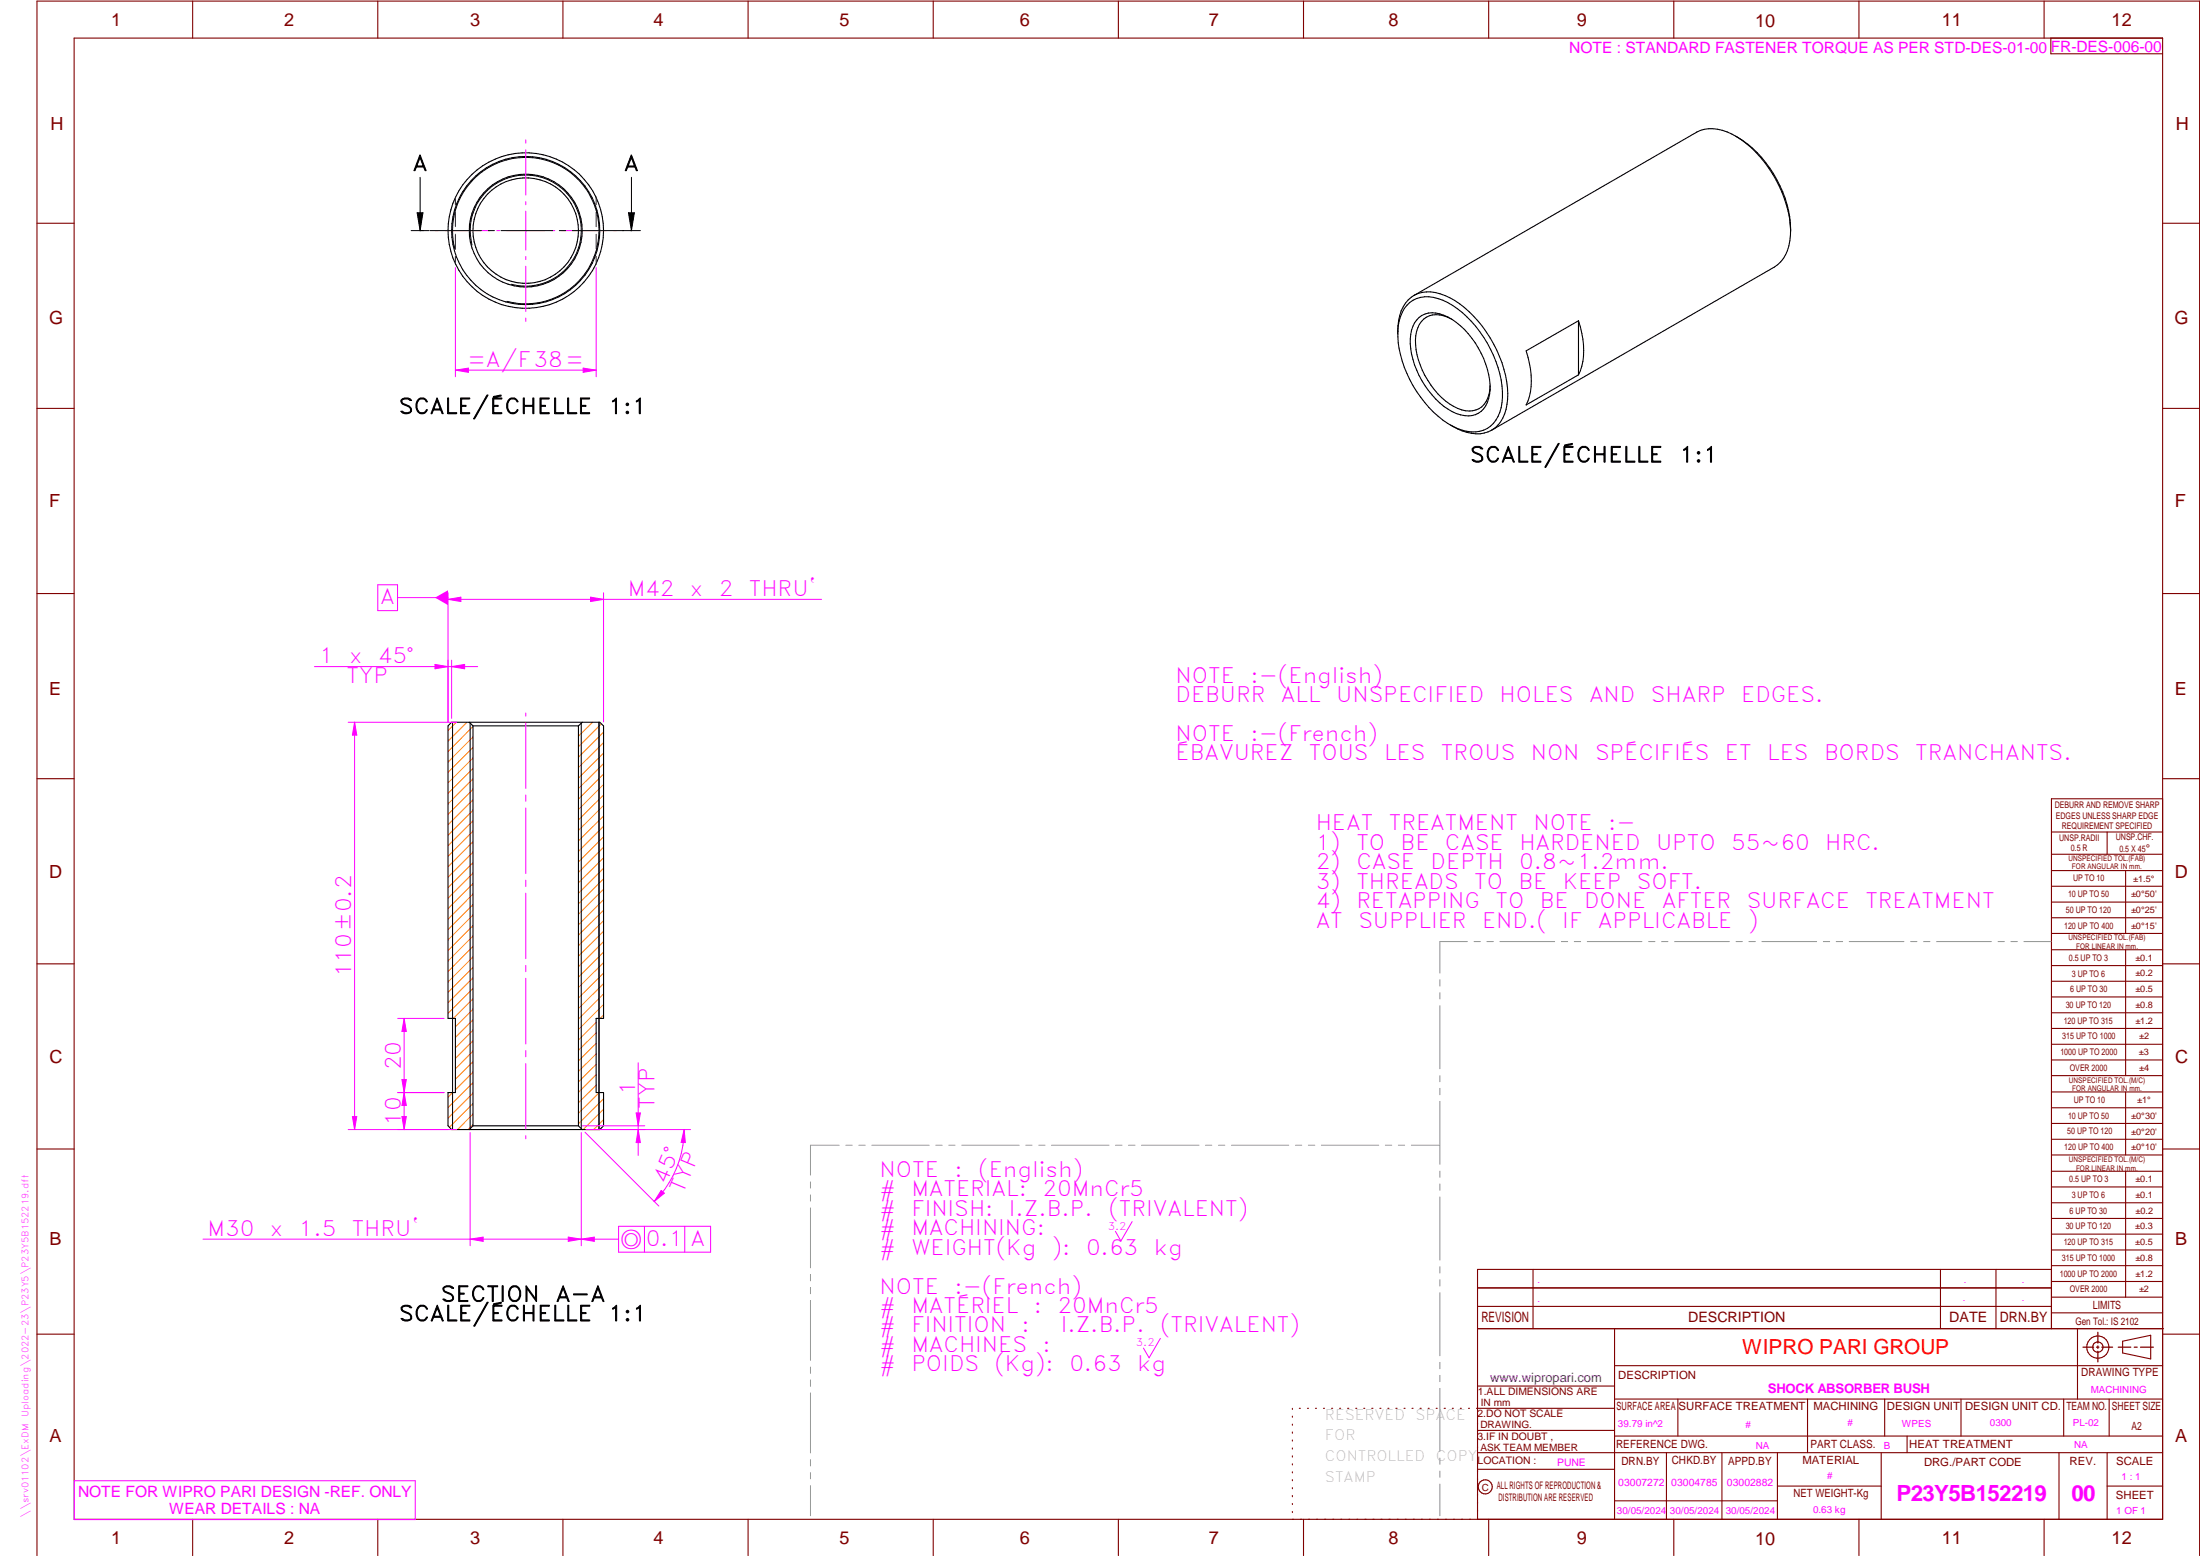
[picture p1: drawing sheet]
<svg xmlns="http://www.w3.org/2000/svg" width="594mm" height="420mm" viewBox="0 0 594 420" stroke-linecap="round" stroke-linejoin="round" font-family="sans-serif">
<g fill="none" stroke="#800000" stroke-width=".3">
<path d="M20 10.3h564v400h-564zM52 .3v10M102 .3v10M152 .3v10M202 .3v10M252 .3v10M302 .3v10M352 .3v10M402 .3v10M452 .3v10M502 .3v10M552 .3v10"/>
<path d="M553.8 10.3v4.2h30.2M10 60.3h10M584 60.3h10M10 110.3h10M584 110.3h10M10 160.3h10M584 160.3h10M10 210.3h10M584 215.7h-30v143.1M584 210.3h10M554 224.7h30M554 230.7h30"/>
<path d="M554 235.1h30M554 239.3h30M569 224.7v6M574 235.1v17M554 243.6h30M554 247.8h30M554 252.1h30M554 256.5h30M574 256.5v33.9M10 260.3h10M554 260.7h30M554 265h30"/>
<path d="M554 269.2h30M554 273.5h30M554 277.7h30M584 260.3h10M554 282h30M554 286.2h30M554 290.4h30M554 294.9h30M554 299.1h30M574 294.9v17M10 310.3h10M554 303.4h30"/>
<path d="M554 307.6h30M554 311.9h30M554 316.3h30M574 316.3v34M584 310.3h10M554 320.5h30M554 324.8h30M554 329h30M554 333.2h30M554 337.5h30M399 358.8h185.2M399 352.8h155"/>
<path d="M399 347.8h155M414 342.8v16M436 358.8v51.5M524 342.8v16M539 342.8v16M554 341.8h30M554 346h30M554 350.3h30M554 354.5h30M554 342.8h-155v67.5M561 358.8v19M10 360.3h10"/>
<path d="M399 374.3h37M436 377.8h148M453.1 377.8v10M488.1 377.8v14.5M508.9 377.8v10M529.5 377.8v10M557.3 377.8v10M569.5 377.8v10M573.2 362.2l7.6-1.6v6.3l-7.6-1.6zM584 368.8h-148M584 360.3h10M349 380.3v.3"/>
<path d="M349 382.4v.3M349 384.6v.3M349 386.7v.3M349 388.8v.3M349 391v.3M349 393.1v.3M349 395.3v.3M349 397.4v.3M349 399.5v.3M350.9 380.3h.2M353.1 380.3h.2M355.2 380.3h.3"/>
<path d="M357.4 380.3h.3M359.6 380.3h.3M361.7 380.3h.3M363.9 380.3h.3M366.1 380.3h.3M368.3 380.3h.2M370.4 380.3h.3M372.6 380.3h.3M374.8 380.3h.3M376.9 380.3h.4M379.1 380.3h.3M381.3 380.3h.3"/>
<path d="M383.4 380.3h.4M385.6 380.3h.3M387.8 380.3h.3M390 380.3h.3M392.2 380.3h.3M394.3 380.3h.3M396.5 380.3h.3M398.7 380.3h37.3M399 396.7h37M399 392.3h185M399 386.2h37M436 387.8h148"/>
<path d="M450 392.3v18M465 392.3v18M480 392.3v18M508 392.3v18M515 387.8v4.5M556 392.3v18M569 392.3v18M52 410.3v9.7M102 410.3v9.7M152 410.3v9.7M202 410.3v9.7M252 410.3v9.7"/>
<path d="M302 410.3v9.7M349 401.7v.3M349 403.8v.4M349 406v.3M349 408.1v.3M352 410.3v9.7M402 410.3v9.7M436 405.3h44M452 410.3v9.7M480 401.3h28M502 410.3v9.7M552 410.3v9.7"/>
<path d="M569 401.3h15M10 420v-419.7h584v419.7"/>
<circle cx="566.5" cy="363.7" r="1.39"/>
<circle cx="566.5" cy="363.8" r="3"/>
<circle cx="401.1" cy="401.5" r="1.9"/>
</g>
<g fill="none" stroke="#f0f" stroke-width=".27">
<path d="M142 37.8v.9M142 40.4v12.3M142 54.4v.9M142 57v10.5M117.5 62.3h.9M120.1 62.3h12.2M134.1 62.3h.9M136.7 62.3h10.5M142 69.3v.8M142 71.9v12.2M149 62.3h.8M151.6 62.3h12.2"/>
<path d="M165.6 62.3h.8M142 85.9v.9M94 195h29.3M95.8 195l.5 3.5h-1.1zM142 192.5v.9M142 195.2v17.7M142 214.7v1.7M142 218.2v17.7M142 237.7v1.7M142 241.2v17.7M142 260.7v1.7M142 264.2v17.7"/>
<path d="M142 283.7v1.7M142 287.2v17.7M94 305h26.9M142 306.7v.8M305.7 329.9l-3 5.2-1.5-2.6M313.3 361.4l-3 5.2-1.5-2.6M20.1 399.8h92v10.5h-92z"/>
</g>
<g fill="none" stroke="#949494" stroke-width=".27">
<path d="M396.2 254.3h-7.4v8.5M398.1 254.3h1.6M401.5 254.3h1.8M405 254.3h14.8M421.6 254.3h1.7M425.1 254.3h1.7M428.6 254.3h14.8M445.2 254.3h1.7M448.7 254.3h1.7M452.2 254.3h14.8M468.8 254.3h1.7M472.3 254.3h1.7"/>
<path d="M475.8 254.3h14.8M492.4 254.3h1.7M495.8 254.3h1.8M499.4 254.3h14.7M516 254.3h1.6M519.4 254.3h1.8M522.9 254.3h14.8M539.5 254.3h1.7M543 254.3h1.7M546.5 254.3h7.4M388.8 264.5v1.8M388.8 268.1v1.6"/>
<path d="M388.8 271.6v17M388.8 290.4v1.7M388.8 293.9v1.7M388.8 297.4v17M218.9 319.2v1.6M226.6 309.2h-7.7v8.1M228.4 309.2h1.7M231.9 309.2h1.7M235.4 309.2h15.5M252.7 309.2h1.7M256.2 309.2h1.7M259.7 309.2h15.5"/>
<path d="M277 309.2h1.7M280.5 309.2h1.7M284 309.2h15.5M301.2 309.2h1.8M304.8 309.2h1.7M308.3 309.2h15.5M325.5 309.2h1.7M329.1 309.2h1.6M332.6 309.2h15.4M349.8 309.2h1.7M353.3 309.2h1.7M356.8 309.2h15.5"/>
<path d="M374.1 309.2h1.7M377.6 309.2h1.7M381.1 309.2h7.7M388.8 316.2v1.7M388.8 319.7v1.7M218.9 322.6v1.8M218.9 326.1v16.2M388.8 323.2v17.1M218.9 344.1v1.8M218.9 347.6v1.7M218.9 351.2v16.1M388.8 342.1v1.6"/>
<path d="M388.8 345.6v1.7M388.8 349v17.1M218.9 369.1v1.7M218.9 372.6v1.8M218.9 376.1v16.2M388.8 367.9v1.7M388.8 371.4v1.7M388.8 374.9v17M218.9 394.1v1.8M218.9 397.6v1.7M388.8 393.7v1.7M388.8 397.2v1.7"/>
<path d="M218.9 401.2v8.1M388.8 400.7v8.6"/>
</g>
<path d="M566.5 359.7v3M562.5 363.8h2.9M566.1 363.8h.7M566.5 363.4v.7M566.5 364.9v2.8M567.6 363.8h2.9M572 363.8h3.4M576.3 363.8h.8M578 363.8h3.5" fill="none" stroke="#800000" stroke-width=".34"/>
<g fill="none" stroke="#000" stroke-width=".3">
<path d="M468.7 36.7a30.9 30.9 0 0 1 14.8 25.8M381.8 79.8l76.4-44.1a10.6 10.6 0 0 1 10.8 1.3 33 33 0 0 1 14.5 25.1 11 11 0 0 1-4.3 10l-76.4 44.1M377.4 89.4v.8M377.6 88.1a8.5 8.5 0 0 1 5-7.5 11.1 11.1 0 0 1 9.7 1.9 31.1 31.1 0 0 1 13.4 24.8 9.3 9.3 0 0 1-5.1 8.9 11.2 11.2 0 0 1-9.7-1.9 31.5 31.5 0 0 1-13.4-23.3 13 13 0 0 1 2.8-10 8.4 8.4 0 0 1 9.9-1.2 29.9 29.9 0 0 1 14 14.8 25.1 25.1 0 0 1 2.5 15.9 8.6 8.6 0 0 1-3.9 5.7M383.2 85.7a6.8 6.8 0 0 1 7.8-.1 23.6 23.6 0 0 1 11.4 19.6 6.9 6.9 0 0 1-4 6.8 9.5 9.5 0 0 1-8.5-2.3 23.9 23.9 0 0 1-9.1-18.2 8 8 0 0 1 2.4-5.8zM392 86.1a6.2 6.2 0 0 0-8.2 .7 10.5 10.5 0 0 0-1.2 9 22.6 22.6 0 0 0 9.9 13.9 6.3 6.3 0 0 0 8.3-.5 7.8 7.8 0 0 0 1.6-5M426.2 86.6a19.6 19.6 0 0 1 0 14.6M426.2 86.6l-14.1 8.1a19.6 19.6 0 0 1 0 14.6l14.1-8.1M426.2 86.6v14.6M391.6 114.7a12.7 12.7 0 0 0 9.2 2.2l2-.7M121 196l1-1h40l1 1v79h-2v20h2v9l-1 1h-40l-1-1v-9h2v-20h-2zM126.7 195l1 1"/>
<path d="M127.7 196h28.5M127.7 196v108M156.2 196v108M157.2 195l-1 1M127.7 304h28.5M127.7 304l-1 1M156.2 304l1 1"/>
<circle cx="142" cy="62.3" r="20"/>
<circle cx="142" cy="62.3" r="14.2"/>
<circle cx="142" cy="62.3" r="21"/>
<circle cx="142" cy="62.3" r="15.2"/>
</g>
<path d="M123 53.3v2M123 57.3v3.9M161 53.3v2M161 57.3v3.9M123 63.2v4M123 69.2v2M161 63.2v4M161 69.2v2" fill="none" stroke="#008000" stroke-width=".27"/>
<g fill="none" stroke="#000" stroke-width=".27">
<path d="M112.6 57.4h1.6l-.8 4.9zM113.4 47.9v14.4M169.7 57.4h1.6l-.8 4.9zM170.5 47.9v14.4M111 62.3h4.8M116.1 62.3h13.9M122.9 67.4a19.8 19.8 0 0 1 17.3-24.8 19.8 19.8 0 0 1 21.5 21.4 19.8 19.8 0 0 1-24.8 17.4M127.5 66.2a15 15 0 0 1 13.1-18.9 15 15 0 0 1 16.3 16.2 15 15 0 0 1-18.8 13.3M131.8 62.3h1.7M135.3 62.3h14M151 62.3h1.8M154.6 62.3h18.3"/>
<path d="M122.2 195v110M127 195.2v109.6M157 195.2v109.6M161.7 195v110"/>
</g>
<path d="M112.6 57.4h1.6l-.8 4.9zM169.7 57.4h1.6l-.8 4.9z" fill="#000"/>
<g fill="none" stroke="#ff8000" stroke-width=".27">
<path d="M123.2 195l-2.2 2.3M126.1 195l-5.1 5.1M127.7 196.2l-6.7 6.7M127.7 199l-6.7 6.8M160 195l-3.8 3.8M162.4 195.5l-6.2 6.1M163 197.7l-6.8 6.8M127.7 201.8l-6.7 6.8M127.7 204.7l-6.7 6.7M127.7 207.5l-6.7 6.7M127.7 210.3l-6.7 6.8M127.7 213.1l-6.7 6.8"/>
<path d="M127.7 216l-6.7 6.7M127.7 218.8l-6.7 6.8M163 211.8l-6.8 6.8M163 200.5l-6.8 6.8M163 203.4l-6.8 6.7M163 206.2l-6.8 6.7M163 209l-6.8 6.8M163 214.7l-6.8 6.7M163 217.5l-6.8 6.7M127.7 221.7l-6.7 6.7M127.7 224.5l-6.7 6.7M127.7 227.3l-6.7 6.8"/>
<path d="M127.7 230.1l-6.7 6.8M127.7 233l-6.7 6.7M127.7 235.8l-6.7 6.7M127.7 238.6l-6.7 6.8M163 226l-6.8 6.7M163 220.3l-6.8 6.8M163 223.1l-6.8 6.8M163 228.8l-6.8 6.8M163 231.6l-6.8 6.8M163 234.5l-6.8 6.7M163 237.3l-6.8 6.8M127.7 241.4l-6.7 6.8"/>
<path d="M127.7 244.3l-6.7 6.7M127.7 247.1l-6.7 6.7M127.7 249.9l-6.7 6.8M127.7 252.8l-6.7 6.7M127.7 255.6l-6.7 6.7M127.7 258.4l-6.7 6.8M163 240.1l-6.8 6.8M163 254.3l-6.8 6.7M163 257.1l-6.8 6.8M163 243l-6.8 6.7M163 245.8l-6.8 6.7M163 248.6l-6.8 6.8"/>
<path d="M163 251.5l-6.8 6.7M163 259.9l-6.8 6.8M127.7 272.5l-4.7 4.8M127.7 275.4l-4.7 4.7M127.7 278.2l-4.7 4.8M127.7 269.7l-5.3 5.3M127.7 261.2l-6.7 6.8M127.7 264.1l-6.7 6.7M127.7 266.9l-6.7 6.7M161 276.1l-4.8 4.7M161 278.9l-4.8 4.7M163 274.1l-1 .9"/>
<path d="M163 268.4l-6.8 6.8M163 262.8l-6.8 6.7M163 265.6l-6.8 6.7M163 271.2l-6.8 6.8M122.2 295l-1.2 1.2M127.7 298l-6.3 6.4M127.7 292.4l-6.7 6.7M127.7 295.2l-6.7 6.7M127.7 281.1l-4.7 4.7M127.7 283.8l-4.7 4.8M127.7 286.7l-4.7 4.7M127.7 289.5l-4.7 4.8"/>
<path d="M161 281.7l-4.8 4.8M161 284.6l-4.8 4.7M161 287.4l-4.8 4.7M161 290.2l-4.8 4.8M161 293l-4.8 4.8M161.8 295l-5.6 5.6M163 296.7l-6.8 6.7M163 299.5l-5.5 5.5M127.7 300.8l-4.1 4.2M127.7 303.7l-1.3 1.3M163 302.3l-2.7 2.7"/>
</g>
<path d="M95.8 195l.5 3.5h-1.1z" fill="#f0f"/>
<path d="M95.2 301.5h1.1l-.5 3.5z" fill="none" stroke="#f0f" stroke-width=".27"/>
<path d="M95.2 301.5h1.1l-.5 3.5z" fill="#f0f"/>
<path d="M117.5 179.4l3.5 .6-3.5 .6zM121 178.3v16.6M122 178.3v15.7M95.8 195v110" fill="none" stroke="#f0f" stroke-width=".27"/>
<path d="M117.5 179.4l3.5 .6-3.5 .6z" fill="#f0f"/>
<path d="M122 180l3.5-.6v1.2z" fill="none" stroke="#f0f" stroke-width=".27"/>
<path d="M122 180l3.5-.6v1.2z" fill="#f0f"/>
<path d="M84.9 180h44.1M107.4 295h12.5M107.4 305h15.9M108.5 301.5h1.2l-.6 3.5z" fill="none" stroke="#f0f" stroke-width=".27"/>
<path d="M108.5 301.5h1.2l-.6 3.5z" fill="#f0f"/>
<path d="M109.1 295l.6 3.5h-1.2z" fill="none" stroke="#f0f" stroke-width=".27"/>
<path d="M109.1 295l.6 3.5h-1.2z" fill="#f0f"/>
<path d="M107.4 275h12.5M107.4 295h12.5M108.5 291.5h1.2l-.6 3.5zM109.1 295v10" fill="none" stroke="#f0f" stroke-width=".27"/>
<path d="M108.5 291.5h1.2l-.6 3.5z" fill="#f0f"/>
<path d="M109.1 275l.6 3.5h-1.2z" fill="none" stroke="#f0f" stroke-width=".27"/>
<path d="M109.1 275l.6 3.5h-1.2z" fill="#f0f"/>
<path d="M123 72.3v29.4M161 72.3v29.4M123 99.9l3.5-.5v1.1zM109.1 275v20" fill="none" stroke="#f0f" stroke-width=".27"/>
<path d="M123 99.9l3.5-.5v1.1z" fill="#f0f"/>
<path d="M157.5 99.4l3.5 .5-3.5 .6z" fill="none" stroke="#f0f" stroke-width=".27"/>
<path d="M157.5 99.4l3.5 .5-3.5 .6z" fill="#f0f"/>
<path d="M123 99.9h38M127 305.8v30.6M157 305.8v30.6M127 334.6l3.5-.5v1.1z" fill="none" stroke="#f0f" stroke-width=".27"/>
<path d="M127 334.6l3.5-.5v1.1z" fill="#f0f"/>
<path d="M153.5 334.1l3.5 .5-3.5 .6z" fill="none" stroke="#f0f" stroke-width=".27"/>
<path d="M153.5 334.1l3.5 .5-3.5 .6z" fill="#f0f"/>
<path d="M121 160.1v34.8M121 161.8l3.5-.6v1.2zM163 160.1v34.8M54.8 334.6h102.2" fill="none" stroke="#f0f" stroke-width=".27"/>
<path d="M121 161.8l3.5-.6v1.2z" fill="#f0f"/>
<path d="M159.5 161.2l3.5 .6-3.5 .6z" fill="none" stroke="#f0f" stroke-width=".27"/>
<path d="M159.5 161.2l3.5 .6-3.5 .6z" fill="#f0f"/>
<path d="M107.4 161.4h13.6M121 161.8h100.9" fill="none" stroke="#f0f" stroke-width=".27"/>
<path d="M117.5 161.4l3.5-2v4z" fill="#f0f"/>
<path d="M102 157.9h5.4v7h-5.4zM157 334.6h3" fill="none" stroke="#f0f" stroke-width=".27"/>
<path d="M157 334.6l3.5-.5v1.1z" fill="#f0f"/>
<path d="M157.3 304h16.8M158.3 305h15.8M172.3 305l.6 3.5h-1.1zM157 334.6l3.5-.5v1.1zM160 334.6h7M167 331.1h24.9v7h-24.9zM174 331.1v7M184.9 331.1v7" fill="none" stroke="#f0f" stroke-width=".27"/>
<path d="M172.3 305l.6 3.5h-1.1z" fill="#f0f"/>
<path d="M171.8 300.5h1.1l-.6 3.5z" fill="none" stroke="#f0f" stroke-width=".27"/>
<path d="M171.8 300.5h1.1l-.6 3.5z" fill="#f0f"/>
<path d="M172.3 287v25M158 305.7l19.9 20M158.3 305h28.2M178.6 321.4l.8 .8-2.7 2.2z" fill="none" stroke="#f0f" stroke-width=".27"/>
<path d="M178.6 321.4l.8 .8-2.7 2.2z" fill="#f0f"/>
<path d="M184.7 305l.4 3.5h-1.2z" fill="none" stroke="#f0f" stroke-width=".27"/>
<path d="M184.7 305l.4 3.5h-1.2z" fill="#f0f"/>
<path d="M184.7 305a27.5 27.5 0 0 1-8 19.4" fill="none" stroke="#f0f" stroke-width=".27"/>
<g font-size="6" fill="#f0f">
<text x="512.1" y="405.2">P23Y5B152219</text>
<text x="559.4" y="405.2">00</text>
</g>
<g font-size="5.7">
<text x="111.4" y="46.1">A</text>
<text x="168.5" y="46.1">A</text>
<text x="107.7" y="111.7">SCALE/ÉCHELLE</text>
<text x="164.2" y="111.7">1:1</text>
<text x="397" y="124.8">SCALE/ÉCHELLE</text>
<text x="453.5" y="124.8">1:1</text>
<text x="119" y="351.5">SECTION</text>
<text x="150.1" y="351.5">A-A</text>
<text x="107.7" y="356.7">SCALE/ÉCHELLE</text>
<text x="164.3" y="356.7">1:1</text>
</g>
<g font-size="5.7" fill="#f0f">
<text x="126.3" y="99.1">=A/F38=</text>
<text x="169.5" y="161">M42</text>
<text x="186.3" y="161">x</text>
<text x="194.1" y="161">2</text>
<text x="202.2" y="161">THRU`</text>
<text x="102.7" y="163.2">A</text>
<text x="86.1" y="179.1">1</text>
<text x="94.3" y="179.1">x</text>
<text x="102.1" y="179.1">45°</text>
<text x="93.6" y="184.4">TYP</text>
<text x="317.5" y="184.3">NOTE</text>
<text x="337.6" y="184.3">:-(English)</text>
<text x="317.5" y="189.6">DEBURR</text>
<text x="345.9" y="189.6">ALL</text>
<text x="360.8" y="189.6">UNSPECIFIED</text>
<text x="404.9" y="189.6">HOLES</text>
<text x="429.1" y="189.6">AND</text>
<text x="445.8" y="189.6">SHARP</text>
<text x="470.2" y="189.6">EDGES.</text>
<text x="317.5" y="200.1">NOTE</text>
<text x="337.6" y="200.1">:-(French)</text>
<text x="317.5" y="205.3">ÉBAVUREZ</text>
<text x="353.5" y="205.3">TOUS</text>
<text x="373.8" y="205.3">LES</text>
<text x="389.1" y="205.3">TROUS</text>
<text x="413.4" y="205.3">NON</text>
<text x="430.7" y="205.3">SPÉCIFIÉS</text>
<text x="465.8" y="205.3">ET</text>
<text x="477.2" y="205.3">LES</text>
<text x="492.6" y="205.3">BORDS</text>
<text x="517.2" y="205.3">TRANCHANTS.</text>
<text x="355.3" y="224.2">HEAT</text>
<text x="375" y="224.2">TREATMENT</text>
<text x="414.1" y="224.2">NOTE</text>
<text x="434.3" y="224.2">:-</text>
<text x="355.3" y="229.4">1)</text>
<text x="366.3" y="229.4">TO</text>
<text x="378.2" y="229.4">BE</text>
<text x="390.2" y="229.4">CASE</text>
<text x="410.3" y="229.4">HARDENED</text>
<text x="447.2" y="229.4">UPTO</text>
<text x="467.5" y="229.4">55~60</text>
<text x="492.9" y="229.4">HRC.</text>
<text x="355.3" y="234.7">2)</text>
<text x="355.3" y="240">3)</text>
<text x="366.3" y="234.7">CASE</text>
<text x="366.3" y="240">THREADS</text>
<text x="386.3" y="234.7">DEPTH</text>
<text x="398.1" y="240">TO</text>
<text x="410" y="240">BE</text>
<text x="410.3" y="234.7">0.8~1.2mm.</text>
<text x="422" y="240">KEEP</text>
<text x="442" y="240">SOFT.</text>
<text x="355.3" y="245.2">4)</text>
<text x="366.3" y="245.2">RETAPPING</text>
<text x="403.8" y="245.2">TO</text>
<text x="415.8" y="245.2">BE</text>
<text x="427.7" y="245.2">DONE</text>
<text x="448.7" y="245.2">AFTER</text>
<text x="471.7" y="245.2">SURFACE</text>
<text x="503.7" y="245.2">TREATMENT</text>
<text x="355.3" y="250.5">AT</text>
<text x="366.8" y="250.5">SUPPLIER</text>
<text x="400.2" y="250.5">END.(</text>
<text x="421.9" y="250.5">IF</text>
<text x="431.5" y="250.5">APPLICABLE</text>
<text x="472" y="250.5">)</text>
<text x="94.9" y="263.9" transform="rotate(-90 94.9 263.9)">110±0.2</text>
<text x="108.2" y="289" transform="rotate(-90 108.2 289)">20</text>
<text x="171.5" y="295.8" transform="rotate(-90 171.5 295.8)">1</text>
<text x="176.7" y="299.4" transform="rotate(-90 176.7 299.4)">TYP</text>
<text x="108.2" y="304" transform="rotate(-90 108.2 304)">10</text>
<text x="237.5" y="317.8">NOTE</text>
<text x="257.7" y="317.8">:</text>
<text x="264.1" y="317.8">(English)</text>
<text x="179.9" y="319.9" transform="rotate(-67 179.9 319.9)">45°</text>
<text x="184.5" y="322.4" transform="rotate(-67 184.5 322.4)">TYP</text>
<text x="237.5" y="323">#</text>
<text x="246.1" y="323">MATERIAL:</text>
<text x="281.5" y="323">20MnCr5</text>
<text x="237.5" y="328.3">#</text>
<text x="246.1" y="328.3">FINISH:</text>
<text x="272.4" y="328.3">I.Z.B.P.</text>
<text x="299.3" y="328.3">(TRIVALENT)</text>
<text x="56" y="333.8">M30</text>
<text x="72.9" y="333.8">x</text>
<text x="80.6" y="333.8">1.5</text>
<text x="95" y="333.8">THRU`</text>
<text x="237.5" y="333.5">#</text>
<text x="246.1" y="333.5">MACHINING:</text>
<text x="174.4" y="336.4">0.1 A</text>
<text x="237.5" y="338.8">#</text>
<text x="246.1" y="338.8">WEIGHT(Kg</text>
<text x="284" y="338.8">):</text>
<text x="293.3" y="338.8">0.63</text>
<text x="311.6" y="338.8">kg</text>
<text x="237.5" y="349.3">NOTE</text>
<text x="257.7" y="349.3">:-(French)</text>
<text x="237.5" y="354.5">#</text>
<text x="237.5" y="359.8">#</text>
<text x="246.1" y="359.8">FINITION</text>
<text x="246.1" y="354.5">MATÉRIEL</text>
<text x="275.8" y="359.8">:</text>
<text x="279.2" y="354.5">:</text>
<text x="285.6" y="354.5">20MnCr5</text>
<text x="286.4" y="359.8">I.Z.B.P.</text>
<text x="313.3" y="359.8">(TRIVALENT)</text>
<text x="237.5" y="365">#</text>
<text x="246.1" y="365">MACHINES</text>
<text x="281.5" y="365">:</text>
<text x="237.5" y="370.3">#</text>
<text x="246.1" y="370.3">POIDS</text>
<text x="268.5" y="370.3">(Kg):</text>
<text x="288.8" y="370.3">0.63</text>
<text x="307.1" y="370.3">kg</text>
</g>
<text font-size="5.6" fill="#f00" x="470.5" y="365.5">WIPRO PARI GROUP</text>
<text font-size="5.4" fill="#f0f" x="167.7" y="336.4">a</text>
<g font-size="4.9" fill="#800000">
<text x="30" y="6.9">1</text>
<text x="76.7" y="6.9">2</text>
<text x="127" y="6.9">3</text>
<text x="176.5" y="6.9">4</text>
<text x="226.7" y="6.9">5</text>
<text x="275.4" y="6.9">6</text>
<text x="326.4" y="6.9">7</text>
<text x="375" y="6.9">8</text>
<text x="425.8" y="6.9">9</text>
<text x="473.9" y="7.3">10</text>
<text x="524.3" y="6.9">11</text>
<text x="570.2" y="6.9">12</text>
<text x="13.6" y="35.1">H</text>
<text x="587.6" y="35.1">H</text>
<text x="13.2" y="87.5">G</text>
<text x="587.2" y="87.5">G</text>
<text x="13.2" y="137">F</text>
<text x="587.2" y="137">F</text>
<text x="13.2" y="187.6">E</text>
<text x="587.2" y="187.6">E</text>
<text x="13.2" y="237">D</text>
<text x="587.2" y="237">D</text>
<text x="13.4" y="287.1">C</text>
<text x="587.4" y="287.1">C</text>
<text x="13.4" y="336.2">B</text>
<text x="587.4" y="336.2">B</text>
<text x="13.4" y="389.3">A</text>
<text x="587.4" y="389.3">A</text>
<text x="30" y="416.9">1</text>
<text x="76.7" y="416.9">2</text>
<text x="127" y="416.9">3</text>
<text x="176.5" y="416.9">4</text>
<text x="226.7" y="416.9">5</text>
<text x="275.4" y="416.9">6</text>
<text x="326.4" y="416.9">7</text>
<text x="375" y="416.9">8</text>
<text x="425.8" y="416.9">9</text>
<text x="473.9" y="417.3">10</text>
<text x="524.3" y="416.9">11</text>
<text x="570.2" y="416.9">12</text>
</g>
<g font-size="4.2" fill="#f0f">
<text x="423.7" y="14.3">NOTE : STANDARD FASTENER TORQUE AS PER STD-DES-01-00</text>
<text x="553.8" y="14">FR-DES-006-00</text>
<text x="21.1" y="404.3">NOTE FOR WIPRO PARI DESIGN -REF. ONLY</text>
<text x="45.7" y="408.8">WEAR DETAILS : NA</text>
</g>
<g font-size="3.9" fill="#800000">
<text x="400" y="357.1">REVISION</text>
<text x="455.9" y="357.1">DESCRIPTION</text>
<text x="526.4" y="357.1">DATE</text>
<text x="540" y="357.1">DRN.BY</text>
</g>
<g font-size="3.9" fill="#c0c0c0">
<text x="357.8" y="383.3">RESERVED</text>
<text x="382.3" y="383.3">SPACE</text>
<text x="357.8" y="388.9">FOR</text>
<text x="357.8" y="394.5">CONTROLLED</text>
<text x="387.8" y="394.5">COPY</text>
<text x="357.8" y="400">STAMP</text>
</g>
<text font-size="3.6" fill="#f0f" x="477.4" y="376.1">SHOCK ABSORBER BUSH</text>
<text font-size="3.5" fill="#00f" x="402.4" y="373.3">www.wipropari.com</text>
<g font-size="3.1" fill="#800000">
<text x="565.1" y="353.5">LIMITS</text>
<text x="562" y="371.7">DRAWING TYPE</text>
<text x="437" y="372.3">DESCRIPTION</text>
<text x="436.5" y="380.8">SURFACE AREA</text>
<text x="453.3" y="380.8">SURFACE TREATMENT</text>
<text x="489.7" y="380.8">MACHINING</text>
<text x="509.5" y="380.8">DESIGN UNIT</text>
<text x="530.6" y="380.8">DESIGN UNIT CD.</text>
<text x="558" y="380.6">TEAM NO.</text>
<text x="570.3" y="380.7">SHEET SIZE</text>
<text x="575.6" y="386.1">A2</text>
<text x="436.4" y="391.1">REFERENCE DWG.</text>
<text x="437.8" y="395.5">DRN.BY</text>
<text x="451.4" y="395.4">CHKD.BY</text>
<text x="466.6" y="395.5">APPD.BY</text>
<text x="486.7" y="395.4">MATERIAL</text>
<text x="488.9" y="390.9">PART CLASS.</text>
<text x="515.6" y="390.9">HEAT TREATMENT</text>
<text x="519.6" y="395.9">DRG./PART CODE</text>
<text x="558.9" y="395.5">REV.</text>
<text x="571.4" y="395.6">SCALE</text>
<text x="484.3" y="404.2">NET WEIGHT-Kg</text>
<text x="571.4" y="404.7">SHEET</text>
</g>
<text font-size="3" fill="#800000" x="579.5" y="230.1">°</text>
<g font-size="2.8" fill="#f0f">
<text x="299.1" y="332.1">3.2</text>
<text x="306.7" y="363.6">3.2</text>
<text x="420.5" y="396">PUNE</text>
<text x="437" y="401.2">03007272</text>
<text x="451.3" y="401.2">03004785</text>
<text x="466.3" y="401.2">03002882</text>
</g>
<g font-size="2.8" fill="#800000">
<text x="560.4" y="357.7">Gen Tol.: IS 2102</text>
<text x="399.1" y="376.6">1.ALL DIMENSIONS ARE</text>
<text x="399" y="382.7">2.DO NOT SCALE</text>
<text x="399" y="388.7">3.IF IN DOUBT ,</text>
<text x="399" y="395.4">LOCATION :</text>
<text x="404.2" y="402">ALL RIGHTS OF REPRODUCTION &amp;</text>
<text x="404.7" y="405.4">DISTRIBUTION ARE RESERVED</text>
</g>
<g font-size="2.7" fill="#f0f">
<text x="564.6" y="376.2">MACHINING</text>
<text x="436.9" y="385.4">39.79 in^2</text>
<text x="471.4" y="385.5">#</text>
<text x="498.9" y="385">#</text>
<text x="513.6" y="385.3">WPES</text>
<text x="537.3" y="385.1">0300</text>
<text x="559.7" y="385.1">PL-02</text>
<text x="474.1" y="391.2">NA</text>
<text x="508.7" y="391.2">B</text>
<text x="560.1" y="391.1">NA</text>
<text x="493.4" y="399.5">#</text>
<text x="572.8" y="399.7">1 : 1</text>
<text x="436.6" y="408.7">30/05/2024</text>
<text x="450.9" y="408.8">30/05/2024</text>
<text x="466" y="408.9">30/05/2024</text>
<text x="489.6" y="408.5">0.63 kg</text>
<text x="571.4" y="408.7">1 OF 1</text>
</g>
<g font-size="2.7" fill="#800000">
<text x="399.9" y="379.7">IN mm</text>
<text x="399.7" y="385.7">DRAWING.</text>
<text x="399.7" y="391.8">ASK TEAM MEMBER</text>
<text x="400.1" y="402.5">C</text>
</g>
<g font-size="2.5" fill="#800000">
<text x="554.9" y="218.3">DEBURR AND REMOVE SHARP</text>
<text x="555.2" y="221">EDGES UNLESS SHARP EDGE</text>
<text x="556.1" y="227.1">UNSP.RADII</text>
<text x="556.8" y="223.8">REQUIREMENT SPECIFIED</text>
<text x="571.4" y="226.9">UNSP.CHF.</text>
<text x="559.2" y="229.9">0.5 R</text>
<text x="572.3" y="230.1">0.5 X 45</text>
<text x="559.8" y="238">UP TO 10</text>
<text x="576.1" y="238.1">±1.5°</text>
<text x="558.5" y="242.2">10 UP TO 50</text>
<text x="575.5" y="242.3">±0°50'</text>
<text x="557.4" y="250.7">120 UP TO 400</text>
<text x="557.9" y="246.5">50 UP TO 120</text>
<text x="575.5" y="250.7">±0°15'</text>
<text x="575.5" y="246.5">±0°25'</text>
<text x="558.7" y="259.4">0.5 UP TO 3</text>
<text x="559.5" y="263.7">3 UP TO 6</text>
<text x="576.6" y="263.6">±0.2</text>
<text x="576.6" y="259.4">±0.1</text>
<text x="559" y="267.9">6 UP TO 30</text>
<text x="576.6" y="267.9">±0.5</text>
<text x="557.8" y="272.2">30 UP TO 120</text>
<text x="576.6" y="272.2">±0.8</text>
<text x="556.9" y="280.7">315 UP TO 1000</text>
<text x="557.3" y="276.4">120 UP TO 315</text>
<text x="576.6" y="276.4">±1.2</text>
<text x="577.7" y="280.7">±2</text>
<text x="556.4" y="284.9">1000 UP TO 2000</text>
<text x="577.6" y="284.9">±3</text>
<text x="558.9" y="289.2">OVER 2000</text>
<text x="577.7" y="289.3">±4</text>
<text x="560" y="297.9">UP TO 10</text>
<text x="577.1" y="297.9">±1°</text>
<text x="558.5" y="302.1">10 UP TO 50</text>
<text x="575.5" y="302.1">±0°30'</text>
<text x="557.4" y="310.6">120 UP TO 400</text>
<text x="558.2" y="306.3">50 UP TO 120</text>
<text x="575.5" y="310.6">±0°10'</text>
<text x="575.5" y="306.4">±0°20'</text>
<text x="558.8" y="319.2">0.5 UP TO 3</text>
<text x="559.4" y="323.4">3 UP TO 6</text>
<text x="576.6" y="319.2">±0.1</text>
<text x="576.6" y="323.5">±0.1</text>
<text x="558.9" y="327.7">6 UP TO 30</text>
<text x="576.7" y="327.7">±0.2</text>
<text x="557.8" y="332">30 UP TO 120</text>
<text x="576.6" y="332">±0.3</text>
<text x="556.8" y="340.5">315 UP TO 1000</text>
<text x="557.3" y="336.3">120 UP TO 315</text>
<text x="576.6" y="336.3">±0.5</text>
<text x="576.6" y="340.5">±0.8</text>
<text x="556.2" y="344.7">1000 UP TO 2000</text>
<text x="576.6" y="344.7">±1.2</text>
<text x="558.9" y="349">OVER 2000</text>
<text x="577.6" y="349">±2</text>
</g>
<g font-size="2.5" fill="#f0f">
<text x="415.2" y="346.4">.</text>
<text x="530.3" y="346.5">.</text>
<text x="545.9" y="346.4">.</text>
<text x="415.2" y="351.5">.</text>
<text x="530" y="351.3">.</text>
<text x="545.9" y="351.4">.</text>
</g>
<g font-size="2.4" fill="#f0f">
<text x="7.7" y="382.7" transform="rotate(-90 7.7 382.7)">Uploading\2022-23\P23Y5\P23Y5B152219.dft</text>
<text x="7.7" y="409.8" transform="rotate(-90 7.7 409.8)">\\srv01102\ExDM</text>
</g>
<g font-size="2.1" fill="#800000">
<text x="558.5" y="232.4">UNSPECIFIED TOL.(FAB)</text>
<text x="559.5" y="234.7">FOR ANGULAR IN mm.</text>
<text x="558.6" y="253.9">UNSPECIFIED TOL.(FAB)</text>
<text x="560.7" y="256.3">FOR LINEAR IN mm.</text>
<text x="558.7" y="292.3">UNSPECIFIED TOL.(M/C)</text>
<text x="559.6" y="294.7">FOR ANGULAR IN mm.</text>
<text x="558.7" y="313.7">UNSPECIFIED TOL.(M/C)</text>
<text x="560.6" y="316.1">FOR LINEAR IN mm.</text>
</g>
</svg>
